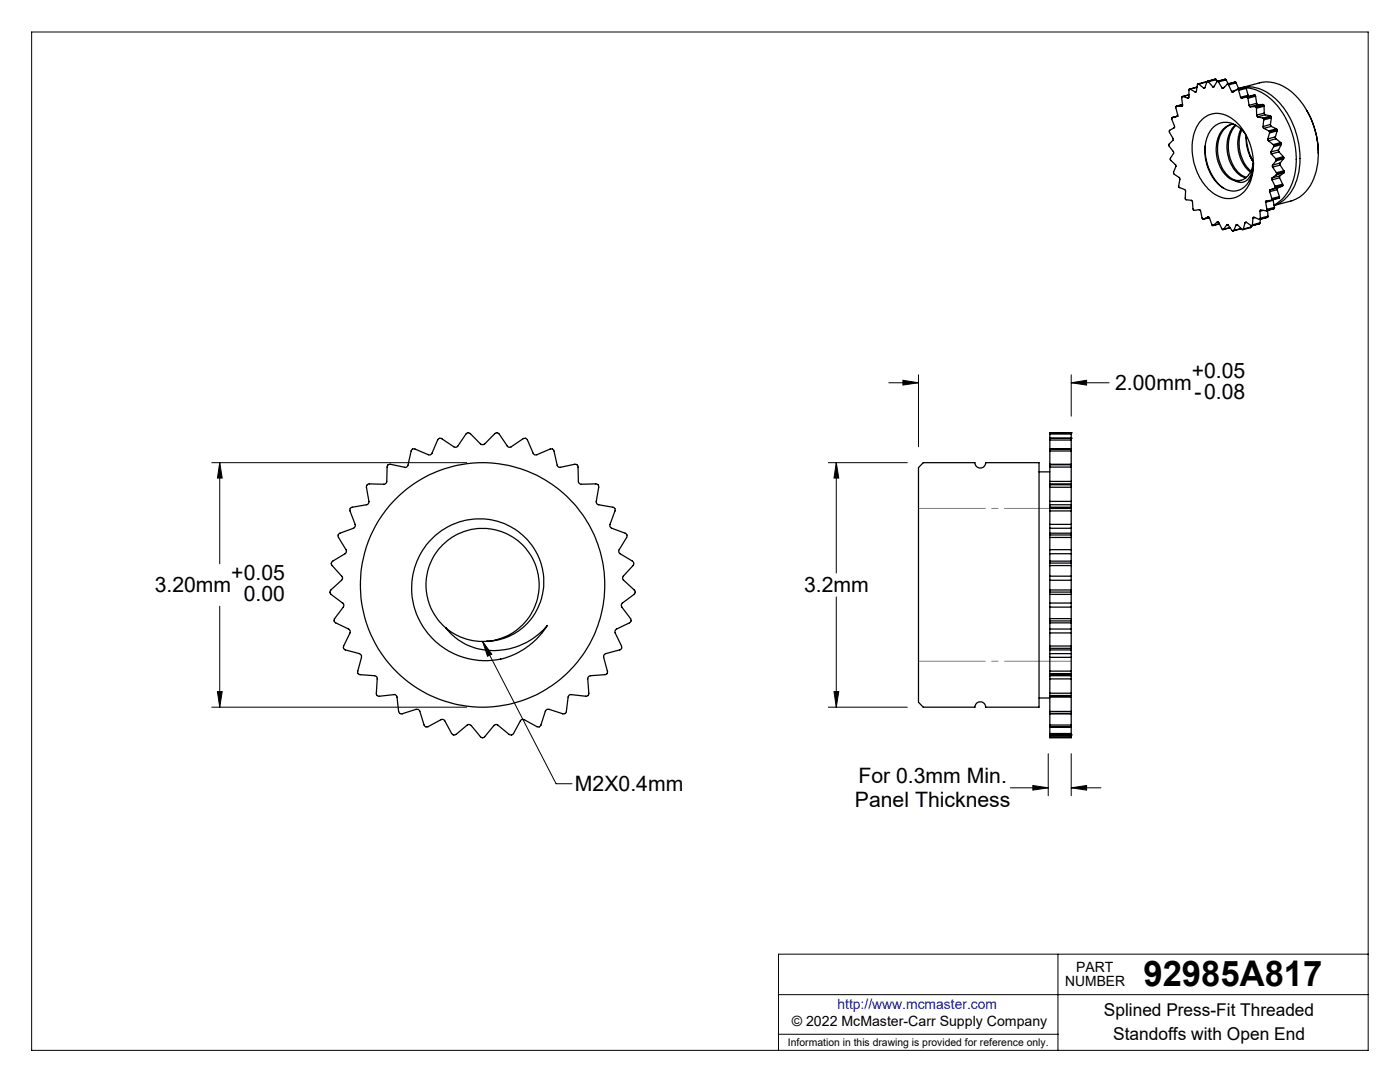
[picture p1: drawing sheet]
<svg xmlns="http://www.w3.org/2000/svg" width="279mm" height="216mm" viewBox="0 0 279 216" stroke-linecap="round" stroke-linejoin="round" font-family="sans-serif">
<g fill="none" stroke="#000" stroke-width=".2">
<path d="M6.3 6.4h266.7v203.2h-266.7zM177.4 76.4h5.9M180.2 75.9l3.1 .5-3.1 .4zM183.3 74.8v14.3M213.8 74.8v8.2M213.8 76.4h7.5M213.8 76.4l3.1-.5v.9zM42.3 92.3h50.8M43.9 92.3v20.2M43.9 92.3l.4 3.1h-.9zM165.3 92.3h15.8M166.9 92.3v22"/>
<path d="M166.9 92.3l.5 3.1h-1zM166.9 119.1v22M43.4 138h.9l-.4 3.1zM43.9 121v20.1M96.3 128l1.8 2.5-.8 .5zM96.3 128l14.7 28.4h3.2M166.4 138h1l-.5 3.1zM42.3 141.1h50.8M165.3 141.1h15.8M201.6 157.2h7.6M206.1 156.7l3.1 .5-3.1 .5zM209.2 150.4v8.4"/>
<path d="M213.8 150.4v8.4M213.8 157.2h5.9M213.8 157.2l3.1-.5v1zM155.4 198.5h117.6M211.1 190.4v19.2M273 190.4h-117.6v19.2M155.4 206.4h55.7"/>
</g>
<path d="M183.3 101.5h30.5M213.8 131.9h-30.5" fill="none" stroke="#808080" stroke-width=".2" stroke-dasharray="15.2 1.3 1.3 1.3" stroke-dashoffset="1.9"/>
<g fill="#000">
<path d="M96.3 128l1.8 2.5-.8 .5z"/>
<path d="M166.9 92.3l.5 3.1h-1zM166.4 138h1l-.5 3.1zM213.8 76.4l3.1-.5v.9zM180.2 75.9l3.1 .5-3.1 .4zM206.1 156.7l3.1 .5-3.1 .5zM213.8 157.2l3.1-.5v1zM43.9 92.3l.4 3.1h-.9zM43.4 138h.9l-.4 3.1z"/>
</g>
<g fill="none" stroke="#000" stroke-width=".25">
<path d="M236 19.3l-.2 .1 .2 1.6-.2 .2M236 19.3l1.1 .3M237.2 19.5l-.1 .1M237.3 18.9l-1.3 .4M237.5 17.8l-.2 .1v1.5l-.2 .2M237.5 17.8l1 .5M238.7 18.3h-.2M238.9 17.4l-1.5 .4M238.9 17.4l-1.4 .4M239.3 16.8l-.2-.1-.1 .2-.2 1.4h-.3M239.3 16.8l.9 .8M240.5 17.5l-.2 .1h-.1"/>
<path d="M240.5 17.5l-.3 .1M240.8 16.4l-1.7 .3M240.8 16.4l-1.5 .4M240.8 16.4h.1M241 16.2l-.5 1.3M241 16.2l.2 .1M241.2 16.3l.8 1M242.3 17.2l-.3 .1M242.5 15.8l.2 .1M242.5 15.8h.1M242.5 15.8l-1.5 .4M242.7 15.9l-1.5 .4"/>
<path d="M242.7 15.9l.3 .3M243 16.2l-.7 1.1h-.3M243 16.2l.2 .1M243.2 16.3l.7 1.2M244.4 17.4l-.5 .1M244.5 15.8l.2 .1M244.5 15.8l-1.5 .4M244.7 15.9l-1.5 .4M244.7 15.9l.4 .8M245 16.8l-.8 .8-.3-.1M245 16.8l.2 .1M245.2 16.9l.6 1.3"/>
<path d="M246.6 16.4l.1 .1M246.6 16.4l-1.6 .4M246.6 18l-.8 .2M246.7 16.5l-1.5 .4M246.7 16.5l.5 1.2M247.1 17.9l-1.1 .5-.2-.2M247.1 17.9l.1 .1M247.2 18l.4 1.4M247.3 17.6a7.3 7.3 0 0 1 7.6 2.5 16.5 16.5 0 0 1 3.5 16.8 7.2 7.2 0 0 1-4.1 4.1l3.3-.9a7.9 7.9 0 0 0 5.2-6.5l.3-3M247.6 19.4l.2 .2 1-.3 .2 .1M247.6 17.5l3.7-1a7.9 7.9 0 0 1 7.9 3.2 17.3 17.3 0 0 1 3.9 10.9M247.9 17.5l-.7 .1"/>
<path d="M248.6 17.4l.1 .2M248.6 17.4l-1.7 .4M248.6 17.4l-1.5 .5M248.7 17.5a10.1 10.1 0 0 1 7.6 5.6 15.9 15.9 0 0 1 1.1 14.5 6.9 6.9 0 0 1-3.2 3.3M248.7 17.6l-1.5 .4M248.7 17.6l.4 1.4M249 19.4l.1 .2M249.1 19.6l.2 1.4M249.1 19l.1 .2M249.1 19l-1.5 .4M250.5 19l.1 .2M250.5 19l-1.7 .3"/>
<path d="M250.5 19l-1.5 .4M250.6 19.2l-1.5 .4M250.6 19.2l.2 1.4M234 23.5l-.2 .2 .6 1.7-1 .6v.4l.7 1.3v.2l-.8 .9v.2l.9 1.4-.7 1.2 .1 .3 1.1 1.2-.5 1.5 1.3 1-.3 1.5 .1 .3 1.3 .6v1.8l1.3 .3 .2 1.7 .2 .2 1.2-.1 .4 1.6 .3 .2M234.8 21.2l-.1 .3 .4 1.4-.2 .3M234.8 21.2h1M234.9 23.2h.1M234.9 23.2l-.9 .3M235 23.2l-1 .3M235.9 21.2h-.1M236 20.8l-1.2 .4M236 20.9l-1.2 .3"/>
<path d="M239.9 23.8a4.6 4.6 0 0 1 6.5 .3l1 .9 1.2 1.8a10.8 10.8 0 0 1 .3 10.7 4.5 4.5 0 0 1-7.1 .8l-1.5-1.6a11.3 11.3 0 0 1-1.3-11.7zM240.5 29.1a9.9 9.9 0 0 0 3.8 8.5M245.8 24.8a5.1 5.1 0 0 0-2.8 5.7 6.3 6.3 0 0 0 3.5 5.4l1.2 .1M246.1 24.8a4.1 4.1 0 0 0-3.3 3.7 7.1 7.1 0 0 0 3 7.3l.7 .3M246.6 24.9a6.6 6.6 0 0 0-1.1 7.4v.2a4.9 4.9 0 0 0 3.1 3M246.7 25a7 7 0 0 0-.6 8.1 4.8 4.8 0 0 0 2.6 2.3M247.6 25.8a7.6 7.6 0 0 0 2 8.6M247.8 25.9a7.5 7.5 0 0 0 1.9 8.2M248.7 27v.1a8.3 8.3 0 0 0 1.4 5.2M248.7 27.1l.2 1.7 .3 1.3 .8 2.1M248.7 27.1l-.7-1-.7-.6a3.8 3.8 0 0 0-6.4 1.9l-.3 1.4a9 9 0 0 0 3.6 8.7l.8 .4 .9 .2a4.1 4.1 0 0 0 4-3.8l.3-1.7M249.3 21l.2 .3"/>
<path d="M249.9 32l-.4-.9 .4 1M250.1 32.2l-.2 1.4a3.1 3.1 0 0 1-3.4 2.5M250.2 32.5v.1a3.9 3.9 0 0 1-2 3.7l-.7 .1-1-.3M250.5 21.3l.2 .1M250.5 21.3h-1M250.7 21.4l.1 .2M250.8 21.6v1.4M250.8 23l.2 .3M250.8 20.6l.2 .3M250.8 20.6l-1.5 .4M251 23.3l1 .3M251 20.9l-1.5 .4"/>
<path d="M252 23.6l.2 .1M252 20.8l.2 .2M252 20.8l-1.5 .5M252 20.8l-1 .1M252.1 25.3l.1 .3M252.2 23.7v.2M252.2 21l.1 .2M252.2 23.9l-.1 1.4M252.2 25.6l1 .5M252.2 21l-1.5 .4M252.3 21.2l-1.5 .4M252.3 21.2v1.4"/>
<path d="M252.3 22.6l.2 .3M252.3 22.6l-1.5 .4M252.5 22.9l-1.5 .4M252.5 22.9l1 .2M253 27.7l.2 .4M253.2 28.1l.9 .8M253.2 26.1l.2 .2M253.4 26.3v.2M253.4 26.5l-.4 1.2M253.4 38.2l.4 1.4M253.5 37.9l-.1 .3M253.5 23.1l.2 .2"/>
<path d="M253.5 24.8l.2 .4M253.5 23.1l-1.5 .5M253.5 24.8l-1.4 .5M253.6 30.3l.1 .4M253.7 40l-1 .1-.1 .3M253.7 23.3v.2M253.7 23.3l-1.5 .4M253.7 30.7l.9 1M253.7 25.2l-1.5 .4M253.7 25.2l1 .5M253.7 23.5l-1.5 .4M253.7 23.5l-.2 1.3"/>
<path d="M253.8 39.6v.3M253.8 39.9l-.1 .1M253.9 35.9l.6 1.2M253.9 35.5v.4M254 32.9v.4M254 33.3l.7 1.2M254.1 39.9v.1M254.1 40l-1.5 .4M254.1 40l.3 1.4M254.1 28.9l.1 .2M254.2 29.3l-.6 1M254.2 29.1v.2"/>
<path d="M254.4 37.5l-.9 .4M254.5 37.1v.3M254.5 37.4l-.1 .1M254.5 27.3l.1 .4M254.5 27.3l-1.5 .4M254.6 31.7l.1 .2M254.6 32.1l-.6 .8M254.6 27.7l-1.4 .4M254.6 27.7l1 .7M254.7 31.9l-.1 .2M254.7 34.9l-.8 .6M254.7 34.5l.1 .2"/>
<path d="M254.7 25.7l.2 .2M254.7 25.7l-1.5 .4M254.8 34.7l-.1 .2M254.9 25.9v.2M254.9 25.9l-1.5 .4M254.9 26.1l-1.5 .4M254.9 26.1l-.4 1.2M254.9 37.9l-1.5 .3M254.9 37.9l.4 1.3M255 37.5l-.1 .4M255 37.5l-1.5 .4M255.2 29.9v.4"/>
<path d="M255.2 29.9l-1.6 .4M255.2 30.3l-1.5 .4M255.2 30.3l.9 1M255.3 39.2v.2M255.3 39.4l-1.6 .6M255.3 39.2l-1.5 .4M255.3 39.4l-1.5 .5M255.4 35.5l-1.5 .4M255.4 35.5l.6 1.3M255.4 35.1v.4M255.4 35.1l-1.5 .4M255.5 32.5v.4"/>
<path d="M255.5 32.5l-1.5 .4M255.5 32.9l-1.5 .4M255.5 32.9l.7 1.2M255.6 28.4l.1 .2M255.6 28.4l-1.5 .5M255.7 28.9l-1.5 .4M255.7 28.9l-.5 1M255.7 28.6v.3M255.7 28.6l-1.5 .5M255.9 37.1l-1.5 .4M255.9 37.1l-.9 .4M256 36.8v.2"/>
<path d="M256 36.8l-1.5 .3M256 37l-.1 .1M256 37l-1.5 .4M256.1 31.3l.1 .2M256.1 31.3l-1.5 .4M256.2 31.7l-1.6 .4M256.2 31.7l-.7 .8M256.2 31.5v.2M256.2 34.1l.1 .2M256.2 31.5l-1.5 .4M256.2 34.1l-1.5 .4M256.2 34.5l-1.5 .4"/>
<path d="M256.2 34.5l-.8 .6M256.3 34.3l-.1 .2M256.3 34.3l-1.5 .4M260.8 22a16.8 16.8 0 0 1 2.3 8.6M241.1 43.3l.3 .2 .5 1.4 .2 .1M241.1 43.3l-.9 .4M241.1 43.3h.1M241.3 43.4l-1.1 .3M242.9 44.3l.3 .1 .7 1.3 .1 .1h.2M242.9 44.3l-.8 .7M243.1 44.3h-.2M243.3 44.7l-1.2 .3"/>
<path d="M244.8 44.9h.3l.9 1.2 .2-.1M244.8 44.9l-.6 .9M245 44.8l-.2 .1M245.5 45.4l-1.3 .4M245.5 45.4l-1.4 .4M246.2 46l1.5-.4-1.6 .5M246.7 44.9l.2-.1 1.1 1M246.7 44.9l-.5 1.1M246.9 44.8l-.2 .1M248.1 45.7l-.1 .1M248.5 44.5l.2-.2 1.1 .7M248.5 44.5l-.4 1.2"/>
<path d="M248.7 44.4l-.2 .1M249.7 45.3l-.1 .1-1.6 .4M249.7 45.3l-1.6 .4M249.7 45v.3M249.9 44.9l-.1 .1M250 43.5l.3-.2 1 .5 .2-.3M250 43.5l-.1 1.4M250.5 43.4l-.5 .1M251.4 44.6l-1.6 .4M251.5 44.5l-.1 .1M251.5 42.2v1.3M251.5 44.5l-1.6 .4"/>
<path d="M251.5 43.7v.8M252.1 42l-.6 .2M252.6 40.4l.2 1.4M252.8 42l-1.3-.1v.3M252.8 41.8v.2M253 43.4h-.1M253 43.4l-1.6 .4M253 42v1.1M253 43.1v.3M253 43.1l-1.5 .4M254.3 41.6l-1.6 .5M254.3 41.6l-1.5 .4"/>
<path d="M254.4 41.4l-.1 .2M254.4 41.4l-1.6 .4M73.4 96.6h3.3l.3-.1 .2-.4 .1-2.9a.52 .52 0 0 1 .6-.6l3.2 .6 .3-.3 .7-2.9a.54 .54 0 0 1 .7-.4l2.7 1.2h.4l.3-.3 1.2-2.8a.52 .52 0 0 1 .8-.1l2.5 1.6 .3 .1 .3-.2 1.7-2.5a.57 .57 0 0 1 .9-.1l2.3 2.2 .5-.1 2-2.1a.57 .57 0 0 1 .9 .1l1.6 2.4 .4 .3 .4-.1 2.4-1.7h.6l.3 .3 1.1 2.6a.57 .57 0 0 0 .7 .3l2.8-1.1a.57 .57 0 0 1 .7 .4l.6 2.9 .3 .3 3.2-.6a.55 .55 0 0 1 .7 .6v3l.2 .3 .3 .1h3a.56 .56 0 0 1 .6 .6l-.5 2.8 .1 .5 .3 .2 2.9 .5a.53 .53 0 0 1 .4 .8l-1 2.7a.53 .53 0 0 0 .4 .7l2.7 1a.55 .55 0 0 1 .3 .8l-1.6 2.5v.4l.3 .4 2.4 1.5 .2 .2 .1 .4-2.1 2.4a.52 .52 0 0 0 .1 .8l2.2 2 .1 .5-.3 .3-2.3 1.7-.2 .3 .1 .5 1.8 2.5-.2 .6-2.7 1.3-.3 .4v.3l1.3 2.7a.5 .5 0 0 1-.4 .8l-2.8 .8-.3 .2v.5l.7 2.7a.52 .52 0 0 1-.5 .7l-2.9 .2-.4 .3-.1 .4 .2 2.8a.52 .52 0 0 1-.6 .6l-2.9-.3-.4 .1-.2 .3-.4 3.1-.3 .3-.3 .1-2.8-1-.5 .1-.2 .2-1 2.9a.59 .59 0 0 1-.8 .3l-2.5-1.4a.54 .54 0 0 0-.7 .2l-1.5 2.6a.61 .61 0 0 1-.8 .1l-2.3-1.9h-.4l-.3 .2-1.9 2.2a.53 .53 0 0 1-.8 0l-1.8-2.2-.4-.2h-.4l-2.4 2a.54 .54 0 0 1-.8-.2l-1.3-2.6-.4-.3-.4 .1-2.6 1.4h-.5l-.3-.3-.9-2.9-.3-.3-3.1 1a.61 .61 0 0 1-.7-.5l-.4-3-.2-.3-.4-.1-2.9 .3a.56 .56 0 0 1-.6-.6l.2-2.9-.1-.4-.4-.2-2.9-.2a.52 .52 0 0 1-.5-.7l.7-2.7v-.5l-.3-.2-3-.9a.54 .54 0 0 1-.2-.7l1.3-2.7v-.3l-.3-.4-2.7-1.3-.2-.3v-.4l1.8-2.5a.49 .49 0 0 0-.1-.7l-2.3-1.7-.2-.3v-.5l2.3-2.1a.51 .51 0 0 0 0-.7l-1.9-2.2a.55 .55 0 0 1 .1-.8l2.5-1.5 .2-.5-1.6-2.9v-.5l.2-.2 2.8-1 .4-.3v-.4l-1.1-2.8a.53 .53 0 0 1 .5-.7l2.9-.5 .3-.2 .1-.5-.5-2.8 .1-.3zM184.3 92.3l10.3 .1a1.06 1.06 0 0 0 1.1 1 1.06 1.06 0 0 0 1-1.1h10.7v48.8h-10.7v-.2a1.07 1.07 0 0 0-1.2-.8 1.07 1.07 0 0 0-.9 1h-10.3l-1-1v-46.8zM207.4 94.2h2.1M209.5 96.7v.5M209.5 96.6v.1M209.5 96.1v.5M209.5 92.7v.5M209.5 92.6v.1M209.5 89.6v.4M209.5 89.6h.1"/>
<path d="M209.5 87.5v.3M209.5 87.5h.1M209.5 86.4v.2M209.5 86.4h.1M209.5 96.6h4.3M209.5 92.6h4.3M209.5 89.6h4.3M209.5 87.5h4.3M209.5 86.4h4.3M209.5 86.6v.9M209.5 87.8v1.8M209.5 90v2.6"/>
<path d="M209.5 93.2v2.9M209.5 97.2v2.8M209.5 96.7h4.3M209.5 97.2h4.3M209.5 96.1h4.3M209.5 93.2h4.3M209.5 92.7h4.3M209.5 90h4.3M209.5 87.8h4.3M209.5 86.6h4.3M213.8 96.7v.5M213.8 96.6v.1"/>
<path d="M213.8 96.1v.5M213.8 92.7v.5M213.8 92.6v.1M213.8 89.6v.4M213.8 89.6h.1M213.8 87.5v.3M213.8 87.5h.1M213.8 86.4v.2M213.8 86.4h.1M213.8 86.6v.9M213.8 87.8v1.8M213.8 90v2.6"/>
<path d="M213.8 93.2v2.9M213.8 97.2v2.8M86.4 107.3a12.9 12.9 0 0 1 13.8-3 12.9 12.9 0 0 1 8.3 11.4 11.9 11.9 0 0 1-6.6 11.1 11.9 11.9 0 0 1-12.9-1.5 12.7 12.7 0 0 0 16.4 2.7 14.3 14.3 0 0 0 3.8-3.2l-.9 1.3a14.5 14.5 0 0 1-18.7 3.8 14.5 14.5 0 0 1-6.3-18l1.1-2.2 .7-.9zM209.5 117.7v.4M209.5 118.1v.5M209.5 112.4v.5M209.5 112v.4M209.5 106.8v.4M209.5 106.4v.4M209.5 115v.8M209.5 109.7v.8M209.5 101.5v.5"/>
<path d="M209.5 101.2v.3M209.5 104.6v.8M209.5 100v.7M209.5 118.1h4.3M209.5 117.7h4.3M209.5 118.6h4.3M209.5 115.8h4.3M209.5 100.7v.5M209.5 102v2.6M209.5 105.4v1M209.5 107.2v2.5M209.5 110.5v1.5"/>
<path d="M209.5 112.9v2.1M209.5 115.8v1.9M209.5 118.6v1.7M209.5 112.4h4.3M209.5 112.9h4.3M209.5 112h4.3M209.5 115h4.3M209.5 110.5h4.3M209.5 106.8h4.3M209.5 107.2h4.3M209.5 106.4h4.3M209.5 109.7h4.3"/>
<path d="M209.5 105.4h4.3M209.5 101.5h4.3M209.5 102h4.3M209.5 104.6h4.3M209.5 101.2h4.3M209.5 100.7h4.3M209.5 100h4.3M213.8 117.7v.4M213.8 118.1v.5M213.8 112.4v.5M213.8 112v.4M213.8 106.8v.4"/>
<path d="M213.8 106.4v.4M213.8 115v.8M213.8 109.7v.8M213.8 101.5v.5M213.8 101.2v.3M213.8 104.6v.8M213.8 100v.7M213.8 100.7v.5M213.8 102v2.6M213.8 105.4v1M213.8 107.2v2.5M213.8 110.5v1.5"/>
<path d="M213.8 112.9v2.1M213.8 115.8v1.9M213.8 118.6v1.7M89 125.3a11.3 11.3 0 0 1 .9-17.9 11.3 11.3 0 0 1 17 5.6 11.3 11.3 0 0 1-9.8 15M89 125.3l.1 .1M99.9 131.5v.1M207.4 139.3h2.1M209.5 123.4v.5M209.5 123.9v.4M209.5 120.3v.8M209.5 128.9v.5M209.5 129.4v.3"/>
<path d="M209.5 125.5v.8M209.5 133.9v.5M209.5 134.4v.2M209.5 130.4v.8M209.5 134.8v.7M209.5 138.3v.5M209.5 138.8v.1M209.5 138.9v.2M209.5 138.9h4.3M209.5 121.1v2.3M209.5 124.3v1.2M209.5 126.3v2.6"/>
<path d="M209.5 129.7v.7M209.5 131.2v2.7M209.5 134.6v.2M209.5 135.5v2.8M209.5 139.1v2.9M209.5 120.3h4.3M209.5 123.9h4.3M209.5 123.4h4.3M209.5 124.3h4.3M209.5 121.1h4.3M209.5 125.5h4.3M209.5 129.4h4.3"/>
<path d="M209.5 128.9h4.3M209.5 129.7h4.3M209.5 126.3h4.3M209.5 130.4h4.3M209.5 134.4h4.3M209.5 133.9h4.3M209.5 131.2h4.3M209.5 134.6h4.3M209.5 134.8h4.3M209.5 135.5h4.3M209.5 138.8h4.3M209.5 138.3h4.3"/>
<path d="M209.5 139.1h4.3M213.8 123.4v.5M213.8 123.9v.4M213.8 120.3v.8M213.8 128.9v.5M213.8 129.4v.3M213.8 125.5v.8M213.8 133.9v.5M213.8 134.4v.2M213.8 130.4v.8M213.8 134.8v.7M213.8 138.3v.5"/>
<path d="M213.8 138.8v.1M213.8 138.9v.2M213.8 121.1v2.3M213.8 124.3v1.2M213.8 126.3v2.6M213.8 129.7v.7M213.8 131.2v2.7M213.8 134.6v.2M213.8 135.5v2.8M213.8 139.1v2.9M209.5 142v.3M209.5 142.3v.2"/>
<path d="M209.5 144.7v.3M209.5 145v.1M209.5 146.4v.2M209.5 146.6h.1M209.5 147v.2h4.3v-.2M209.5 142.5h4.3M209.5 145h4.3M209.5 146.6h4.3M209.5 142.5v2.2M209.5 145.1v1.3M209.5 146.6v.4M209.5 142h4.3"/>
<path d="M209.5 142.3h4.3M209.5 144.7h4.3M209.5 146.4h4.3M209.5 147h4.3M213.8 142v.3M213.8 142.3v.2M213.8 144.7v.3M213.8 145v.1M213.8 146.4v.2M213.8 146.6h.1M213.8 142.5v2.2M213.8 145.1v1.3"/>
<path d="M213.8 146.6v.4"/>
<circle cx="96.3" cy="116.7" r="24.4"/>
</g>
<text font-size="7.1" x="228.2" y="196.8">92985A817</text>
<g font-size="4.2">
<text x="222.5" y="77.7">2.00mm</text>
<text x="237.8" y="75.4">+0.05</text>
<text x="238.4" y="79.6">-0.08</text>
<text x="30.9" y="118.1">3.20mm</text>
<text x="46.2" y="115.8">+0.05</text>
<text x="48.6" y="120">0.00</text>
<text x="160.5" y="118.1">3.2mm</text>
<text x="114.7" y="157.9">M2X0.4mm</text>
<text x="170.6" y="161">Panel Thickness</text>
<text x="171.3" y="156.2">For 0.3mm Min.</text>
</g>
<g font-size="3.5">
<text x="220.3" y="202.8">Splined Press-Fit Threaded</text>
<text x="222.2" y="207.5">Standoffs with Open End</text>
</g>
<g font-size="2.8">
<text x="212.6" y="196.8">NUMBER</text>
<text x="214.8" y="194">PART</text>
<text x="158" y="204.8">© 2022 McMaster-Carr Supply Company</text>
</g>
<text font-size="2.8" fill="#00f" x="167.1" y="201.4">http://www.mcmaster.com</text>
<text font-size="2.1" x="157.3" y="208.6">Information in this drawing is provided for reference only.</text>
</svg>
